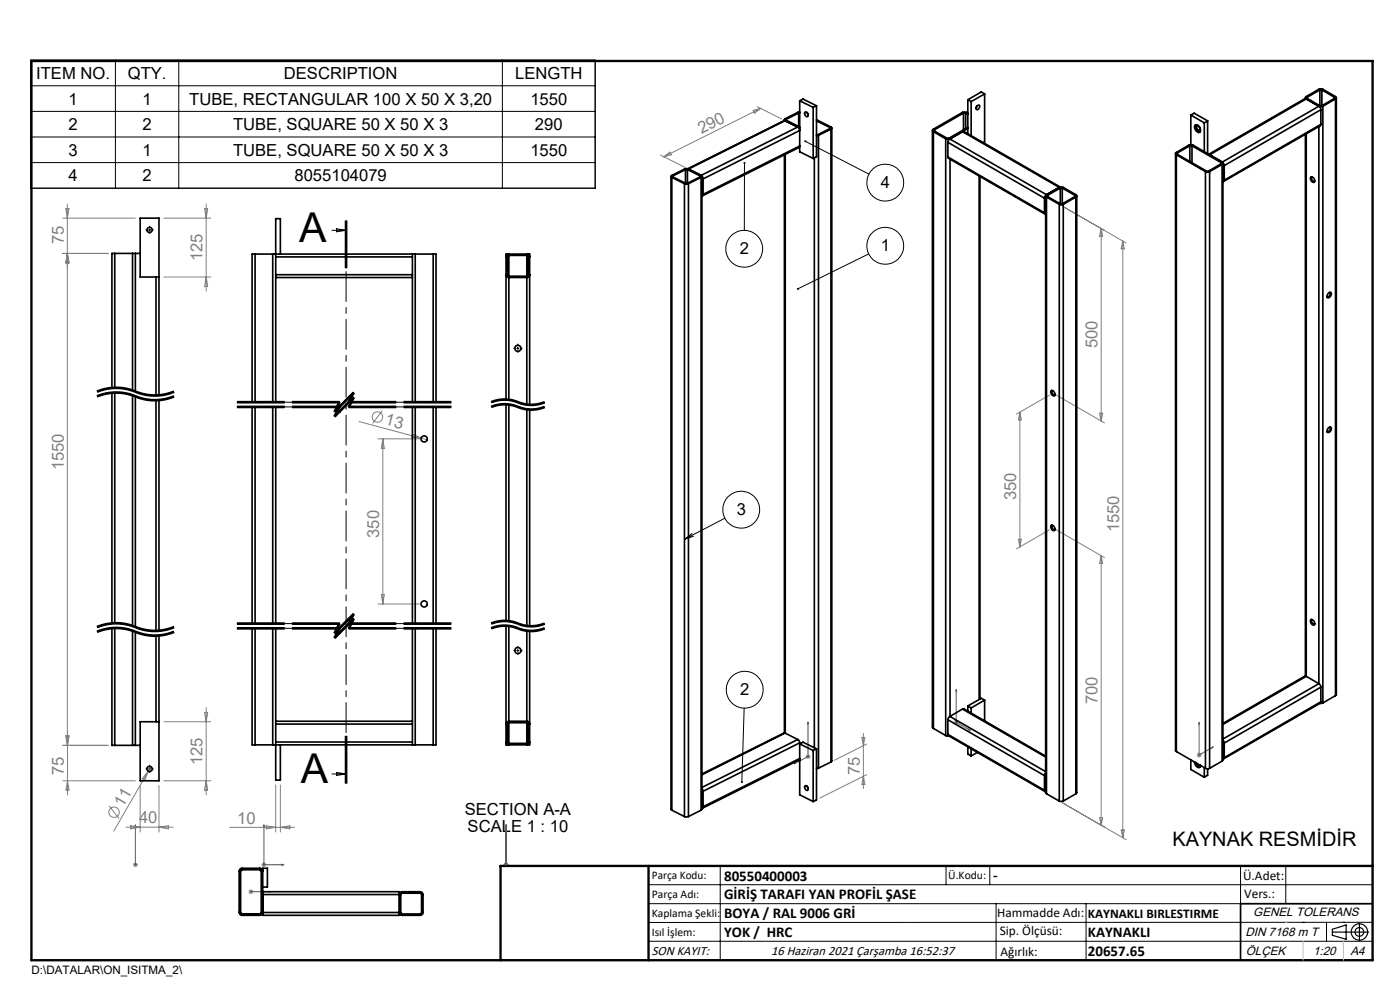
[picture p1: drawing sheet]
<svg xmlns="http://www.w3.org/2000/svg" width="297mm" height="210mm" viewBox="0 0 297 210" stroke-linecap="round" stroke-linejoin="round" font-family="sans-serif">
<g fill="none" stroke="#808080" stroke-width=".21">
<path d="M140.1 32.9l5.2 2.6M140.8 33.3l1.3-1 .3 .5zM159.8 23.4l1.6-.4-1.3 1zM160.7 22.6l5.1 2.7M161.4 23l-20.6 10.3M13.3 46.3h15.4M13.3 53.8h9.7M14 44.3h.6l-.3 2zM14.3 43.3v114.8l.3-2M14.3 53.8l.3 2h-.6zM34.7 58.8h10M34.7 46.3h10"/>
<path d="M43.4 44.3h.7l-.4 2zM43.7 43.3v18.5M43.7 58.8l.4 2h-.7zM225.4 43.8l13.5 7.7M233.6 48.5v40.8M233.6 48.5l.3 1.6h-.6zM238.2 51.1v126.6M238.2 51.1l.3 1.7h-.7zM76.2 89.4l13.2 3.5M80.2 93.1h8.8M81.1 87.1l-2 2.7M81.2 93.1v35"/>
<path d="M81.2 93.1l.3 2h-.6zM87.5 92.1l1.9 .8-2.1-.2zM89.4 92.9l1.2 .4M216.4 87.4v28.6M216.4 87.4l.3 1.7h-.7zM222.6 83.8l-6.9 4M224.1 83.8l10.2 5.9M233.3 87.7h.6l-.3 1.6zM216 114.4h.7l-.3 1.6zM222.6 112.4l-6.9 4M224.1 112.4l10.2 5.9M233.6 117.9v57.1"/>
<path d="M233.6 117.9l.3 1.6h-.6zM80.2 128.1h8.8M80.9 126.1h.6l-.3 2zM13.3 158.1h9.7M14 156.1h.6l-.3 2zM14.3 155.1v13.5M34.7 153.1h10M43.4 151.1h.7l-.4 2zM43.7 150.1v18.5M182.8 156.4h.7l-.3 1.8zM183.2 155.6v11.7M183.9 157.8l-6.9 3.5"/>
<path d="M202.4 153.2h.9M202.5 152.9l.7 .7M202.8 152.7v1M203.2 152.9l-.7 .7M254 159.8l.7 .7M254.4 159.7v1M254.7 159.8l-.7 .7M13.3 165.6h15.4M14.3 165.6l.3 2h-.6zM23.1 170.9l2.2 2.7M26.7 175.5h10M27.7 175.1l2 .4-2 .3z"/>
<path d="M29.7 166.6v9.9M31.5 163.6l-7.4 12.7M31.5 163.6l-.8 1.9-.5-.3zM32 162.6l-.5 1M33.7 166.6v9.9M33.7 175.5l2-.4v.7zM34.7 165.6h10M43.7 165.6l.4 2h-.7zM48.7 175.5h13.8M56.5 175.2l2 .3-2 .3zM58.5 166.5v10M59.5 166.5v10"/>
<path d="M59.5 175.5l2-.3v.6zM170.9 160.5h1M171.1 160.2l.7 .7M171.4 160v1M171.8 160.2l-.7 .7M183.2 164.7l.3 1.7h-.7zM183.9 164.3l-10 5M225.4 170.3l13.5 7.8M233.3 173.4h.6l-.3 1.6zM237.8 176.1h.7l-.3 1.6zM253.9 160.2h1M28.2 183.4h1"/>
<path d="M28.4 183.1l.7 .7M28.7 182.9v1M29.1 183.1l-.7 .7M52.7 189.2h1M52.9 188.8l.7 .7M53.2 188.7v1M53.6 188.8l-.7 .7M55.5 183.4h1M55.6 183.1l.7 .7M56 182.9v1M56.3 183.1l-.7 .7M106.9 183.4h.9"/>
<path d="M107 183.1l.7 .7M107.4 182.9v1M107.7 183.1l-.7 .7"/>
<circle cx="80.1" cy="88.5" r="1.11"/>
<circle cx="24.2" cy="172.3" r="1.1"/>
</g>
<path d="M28.8 84.1a10.6 10.6 0 0 0-8.2 0M28.8 83.1a10.6 10.6 0 0 0-8.2 0M36.9 84.1a10.6 10.6 0 0 1-8.1 0M36.9 83.1a10.6 10.6 0 0 1-8.1 0M28.8 134a10.6 10.6 0 0 0-8.2 0M28.8 133a10.6 10.6 0 0 0-8.2 0M36.9 134a10.6 10.6 0 0 1-8.1 0M36.9 133a10.6 10.6 0 0 1-8.1 0" fill="none" stroke="#000" stroke-width=".21" stroke-dasharray="6.3 1.3 1.3 1.3" stroke-dashoffset="4.1" stroke-linecap="butt"/>
<path d="M109.9 86.3a7.4 7.4 0 0 0-5.7 0M109.9 85.3a7.4 7.4 0 0 0-5.7 0M115.6 86.3a7.4 7.4 0 0 1-5.7 0M115.6 85.3a7.4 7.4 0 0 1-5.7 0M109.9 133.3a7.4 7.4 0 0 0-5.7 0M109.9 132.3a7.4 7.4 0 0 0-5.7 0M115.6 133.3a7.4 7.4 0 0 1-5.7 0M115.6 132.3a7.4 7.4 0 0 1-5.7 0" fill="none" stroke="#000" stroke-width=".21" stroke-dasharray="6.3 1.3 1.3 1.3" stroke-dashoffset="2.9" stroke-linecap="butt"/>
<g fill="none" stroke="#000" stroke-width=".21">
<path d="M6.5 12.8h119.8v27.1h-119.8zM6.5 18.2h119.8M24.5 12.8v27.1M37.9 12.8v27.1M106.6 12.8v27.1M6.5 23.6h119.8M6.5 29.1h119.8M6.5 34.5h119.8M157.9 34.6v14.3M170.9 30l13.4 6.9M31.5 48.8h.5M31.7 48.5v.5"/>
<path d="M70.4 48.9h3M71.4 48.5l2 .4-2 .3zM73.2 46.8v10M73.4 46.8v10M73.6 46.8v10M184.3 53.9l-15 7.4M109.6 73.9h.5M109.9 73.6v.5M20.6 84.1a11.1 11.1 0 0 1 9 .3 10.6 10.6 0 0 0 7.3-.3M20.6 83.1a11.1 11.1 0 0 1 9 .3 10.6 10.6 0 0 0 7.3-.3M21.1 83.1l-.5 .1M21.5 83.9a10.5 10.5 0 0 1 6.3 0"/>
<path d="M21.5 82.9a10.5 10.5 0 0 1 6.3 0M21.5 83.9l-.9 .3M21.5 82.9l-.4 .2M22.8 83.3l-2.3 .6M22.8 82.3l-2.3 .6M22.8 83.2a11.1 11.1 0 0 1 6.4 .9M22.8 82.2l1.9-.1 1.4 .1 1.4 .3 1.7 .6M27.8 83.9l1.8 .7M27.8 82.9l.5 .2M28.3 83.1l1.3 .5M29.2 84.1l1.8 .5 1.4 .1M29.2 83.1l1.8 .5"/>
<path d="M29.6 84.6l1.8 .4M29.6 83.6l1.8 .4M31 83.6l1.4 .1M34.7 84.6l-2.3 .1M34.7 83.6l-2.3 .1M35.2 84.8l-1.9 .3-1.9-.1M35.2 83.8l-1.9 .3-1.9-.1M36.4 83.1l-1.7 .5M36.9 83.9l-2.2 .7M36.9 82.9l-.5 .2M37 84.2l-1.8 .6M37 83.2l-1.8 .6"/>
<path d="M50.3 86.3h10M50.3 86.1h10M50.3 86.5h10M50.3 85.3h10M50.3 85.1h10M50.3 85.5h10M62 86.3h10l-1 2 4-4-1 2h10M62 86.1h10M62 86.5h10M62 85.3h10l-1 2 4-4-1 2h10M62 85.1h10M62 85.5h10"/>
<path d="M71.8 86.2l-1 2M71.8 85.2l-1 2M72.2 86.4l-1 2M72.2 85.4l-1 2M74 86.5h10zM74 86.1h10M74 85.1h10M74 85.5h10M74.8 84.2l-1 2M74.8 83.2l-1 2M74.9 84.2l-4 4M74.9 83.2l-4 4"/>
<path d="M75.1 84.4l-4 4M75.1 83.4l-4 4M75.2 84.4l-1 2M75.2 83.4l-1 2M85.7 86.3h10M85.7 86.1h10M85.7 86.5h10M85.7 85.3h10M85.7 85.1h10M85.7 85.5h10M104.2 86.3a7.8 7.8 0 0 1 6.4 .3l2.3 .3 1.2-.1 1.5-.5M104.2 85.3a7.8 7.8 0 0 1 6.4 .3 7.4 7.4 0 0 0 5-.3"/>
<path d="M104.5 86l-.4 .1M104.5 85l-.4 .1M104.9 85.9l-.4 .1M104.9 84.9l-.4 .1M105 86.2l-.7 .3M105 85.2l-.7 .3M106 85.6l-1.1 .3M106 84.6l-1.1 .3M106.1 86l-1.1 .2M106.1 85l-1.1 .2M106.5 86l1.9 .1 1.8 .5M106.5 85l1.9 .1 1.8 .5"/>
<path d="M106.5 86h-.4M106.5 85h-.4M106.8 85.6h-.7M106.8 84.6h-.7M106.8 85.6h.8M106.8 84.6h.8M107.6 85.6l1.2 .2 1.9 .6M107.6 84.6l1.6 .3M109.2 84.9l1.5 .5M110.2 86.6l.4 .1M110.2 85.6l.4 .1M110.6 86.8l1.1 .2"/>
<path d="M110.6 85.8l1.1 .2M110.7 86.4l1.1 .2M110.7 85.4l1.1 .2M111.7 87l.8 .1M111.7 86l.8 .1M111.8 86.6l.4 .1M111.8 85.6l.4 .1M113.3 87l-.8 .1M113.3 86l-.8 .1M115.2 85.6l-1.9 .4M115.5 86.1l-1.5 .5-1.9 .1M115.5 85.1l-1.5 .5-1.9 .1"/>
<path d="M115.6 86.5l-2.3 .5M115.6 85.5l-.3 .1M146.8 113.2l-1.6 1.2M147.1 113.8l-1.9 .6M153.8 109.9l-8.6 4.5M20.6 134a11.1 11.1 0 0 1 9 .3 10.6 10.6 0 0 0 7.3-.3M20.6 133a11.1 11.1 0 0 1 9 .3 10.6 10.6 0 0 0 7.3-.3M21.5 133.9a10.5 10.5 0 0 1 6.3 0M21.5 132.9a10.5 10.5 0 0 1 6.3 0M21.5 133.9l-.9 .3M21.5 132.9l-.9 .3M22.8 133.2l-2.3 .7"/>
<path d="M22.8 132.2l-2.3 .7M22.8 133.2l1.9-.2 1.4 .1 1.4 .3 1.7 .6M22.8 132.2l1.9-.2 1.4 .1 1.4 .3 1.7 .6M27.8 133.9l.9 .3M27.8 132.9l1.3 .5M28.7 134.2l.2 .1zM28.9 134.3l.7 .2M29.1 133.4l.5 .1M29.2 134l1.8 .5 1.4 .1M29.2 133l1.8 .5 1.4 .1M29.6 134.5l1.8 .4M29.6 133.5l1.8 .4"/>
<path d="M34.7 134.5l-2.3 .1M34.7 133.5l-2.3 .1M35.2 134.8l-1.9 .2-1.9-.1M35.2 133.8l-1.9 .2-1.9-.1M36.5 133.4l-1.3 .4M36.9 133.9l-2.2 .6M36.9 132.9l-2.2 .6M37 134.2l-1.8 .6M37 133.2l-.4 .2M50.3 133.3h10M50.3 133.1h10M50.3 133.5h10"/>
<path d="M50.3 132.3h10M50.3 132.1h10M50.3 132.5h10M62 133.3h10l-1 2 4-4-1 2h10M62 133.1h10M62 133.5h10M62 132.3h10l-1 2 4-4-1 2h10M62 132.1h10M62 132.5h10M71.8 133.2l-1 2M71.8 132.2l-1 2M72.2 133.4l-1 2"/>
<path d="M72.2 132.4l-1 2M74 133.1h10M74 133.5h10M74 132.1h10M74 132.5h10M74.8 131.2l-1 2M74.8 130.2l-1 2M74.9 131.2l-4 4M74.9 130.2l-4 4M75.1 131.4l-4 4M75.1 130.4l-4 4M75.2 131.4l-1 2"/>
<path d="M75.2 130.4l-1 2M85.7 133.3h10M85.7 133.1h10M85.7 133.5h10M85.7 132.3h10M85.7 132.1h10M85.7 132.5h10M104.2 133.3a7.8 7.8 0 0 1 6.4 .2l2.3 .3 1.2-.1 1.5-.4M104.2 132.3a7.8 7.8 0 0 1 6.4 .2 7.4 7.4 0 0 0 5-.2M104.5 133l-.4 .1M104.5 132l-.4 .1M104.9 132.8l-.4 .2"/>
<path d="M104.9 131.8l-.4 .2M105 133.2l-.7 .2M105 132.2l-.7 .2M105.4 133.1l-.4 .1M106 132.6l-1.1 .2M106 131.6l-1.1 .2M106.1 133l-.8 .1M106.1 132l-1.1 .2M106.5 132.9l2.2 .2M106.5 131.9l1.5 .1 1.1 .2M106.5 132.9l-.4 .1M106.5 131.9l-.4 .1"/>
<path d="M106.8 132.5l-.7 .1M106.8 131.5l-.7 .1M106.8 132.5l.8 .1M106.8 131.5l.8 .1M107.6 132.6l1.2 .1 1.9 .7M107.6 131.6l1.2 .1 1.9 .7M108.7 133.1l1.5 .5M109.1 132.2l1.1 .4M109.6 138h.5M109.9 137.8v.4M110.2 133.6l.4 .1M110.2 132.6l.4 .1"/>
<path d="M110.6 133.7l1.1 .3M110.6 132.7l1.1 .3M110.7 133.4l1.1 .2M110.7 132.4l1.1 .2M111.7 134h.8M111.7 133h.8M111.8 133.6h.4M111.8 132.6h.4M113.3 134h-.8M113.3 133h-.8M115.5 133.1l-1.5 .4-1.9 .1M115.5 132.1l-1.5 .4-1.9 .1"/>
<path d="M115.6 133.4l-2.3 .6M115.6 132.4l-2.3 .6M73.2 156.2v10M73.4 156.2v10M73.6 156.2v10zM157.9 150.2l-.5 15.7M31.5 163.1h.5M31.7 162.9v.5M70.4 164.2h3M71.4 163.9l2 .3-2 .3zM137.6 187.7h153.6M137.6 191.7h153.6"/>
<path d="M137.6 199.7h153.6M152.8 183.7v20M200.7 183.7v4M210 183.7v4M211.3 191.7v12M230.4 191.7v12M263.2 183.7v20M272.8 183.7v8M276.4 195.6h.1M281.4 195.6v4.1M285 195.6h.1M291.2 195.6l-153.6 .1"/>
<circle cx="187.8" cy="38.7" r="3.9"/>
<circle cx="157.9" cy="52.8" r="3.9"/>
<circle cx="187.8" cy="52.1" r="3.9"/>
<circle cx="157.2" cy="108.1" r="3.9"/>
<circle cx="158" cy="146.3" r="3.9"/>
</g>
<g fill="none" stroke="#000" stroke-width=".25">
<path d="M282.6 197.7h7.8M282.6 197.1l3-.9v3l-3-.8zM288.4 195.8v3.8M106.2 203.7h185"/>
<circle cx="288.4" cy="197.7" r="1.74"/>
<circle cx="288.4" cy="197.7" r=".93"/>
</g>
<g fill="none" stroke="#00f" stroke-width=".21">
<path d="M171.4 153.2v7.3l-2.9 1.5M171.4 153.2l.1 .3-.2 .1zM202.8 146.3l.1 .4-.1-.1zM202.8 146.3v6.9l3 1.7M205.6 154.7l.2 .2h-.2zM254.4 153.2l.1 .4h-.2zM254.4 153.2v7l3-1.8M257.1 158.5l.3-.1-.3 .3zM28.7 175v.4v-.4M28.7 175v8.4M56 175l.1 .4h-.2zM56 175v8.4h4.2"/>
<path d="M107.4 175v.4v-.4M107.4 175v8.4M168.5 162l.2-.2v.2zM28.7 183.3v.2zM28.7 183.4h.1M53.1 189.2h.2zM53.2 189.2h.1M53.2 189.2h4.3M57.5 189.2h-.5h.5M59.8 183.3l.4 .1-.4 .1zM107.4 183.3v.2zM107.4 183.4h.1"/>
</g>
<g fill="none" stroke="#000" stroke-width=".21" stroke-dasharray="15.2 1.3 1.3 1.3">
<path d="M31.3 48.8h-.3M31.8 48.3v-.3M31.8 49.3v.3M32.3 48.8h.3M109.4 73.9h-.4M109.9 73.4v-.4M109.9 74.4v.4M110.4 73.9h.4M109.4 138h-.4M109.9 137.5v-.4M109.9 138.5v.4M110.4 138h.4"/>
<path d="M31.3 163.1h-.3M31.8 162.6v-.3M31.8 163.6v.3M32.3 163.1h.3"/>
</g>
<path d="M72 86.3h-21.7M72 85.3h-21.7M95.7 86.3h-21.7M95.7 85.3h-21.7M72 133.3h-21.7M72 132.3h-21.7M95.7 133.3h-21.7M95.7 132.3h-21.7" fill="none" stroke="#000" stroke-width=".21" stroke-dasharray="6.3 1.3 1.3 1.3" stroke-dashoffset="2.5"/>
<g fill="none" stroke="#000" stroke-width=".21" stroke-dasharray="6.3 1.3 1.3 1.3">
<path d="M71 88.3l1-2M71 87.3l1-2M73 86.3l-2 2M73 85.3l-2 2M74 86.3l1-2M74 85.3l1-2M75 84.3l-2 2M75 83.3l-2 2M71 135.3l1-2M71 134.3l1-2M73 133.3l-2 2M73 132.3l-2 2"/>
<path d="M74 133.3l1-2M74 132.3l1-2M75 131.3l-2 2M75 130.3l-2 2"/>
</g>
<path d="M73.4 46.8v119.4" fill="none" stroke="#000" stroke-width=".21" stroke-dasharray="6.3 1.3 1.3 1.3" stroke-dashoffset="-.6"/>
<path d="M291.2 191.7h-28v12" fill="none" stroke="#000" stroke-width=".35"/>
<path d="M6.7 12.9h284.5v190.8h-284.5zM137.6 183.7v20M291.2 183.7h-185v20" fill="none" stroke="#000" stroke-width=".5"/>
<path d="M276.4 199.7v4M285 199.7v4" fill="none" stroke="#c0c0c0" stroke-width=".21"/>
<path d="M272.8 195.6h.1" fill="none" stroke="#c0c0c0" stroke-width=".25"/>
<path d="M169.1 61.2v.2l.2-.1-.2 .1a.23 .23 0 0 0 .3 0 .23 .23 0 0 0 0-.3 .23 .23 0 0 0-.3 .1zM170.7 29.8l.2 .2-.3-.1a.23 .23 0 0 0 .3 .3 .23 .23 0 0 0 .2-.4 .23 .23 0 0 0-.4 0zM157.3 165.7l-.1 .3h.4a.2 .2 0 0 0 0-.3 .2 .2 0 0 0-.3 0zM157.8 34.4a.22 .22 0 0 0 0 .3 .22 .22 0 0 0 .3 0 .22 .22 0 0 0-.2-.3v.2v-.2z" fill="#000"/>
<g fill="#00f">
<path d="M59.8 183.3l.4 .1-.4 .1zM56 175l.1 .4h-.2z"/>
<path d="M257.1 158.5l.3-.1-.3 .3zM254.4 153.2l.1 .4h-.2z"/>
<path d="M57 189.2h.5zM53.1 189.2h.2zM107.4 183.3v.2zM107.4 175v.4zM107.4 183.3v.2zM107.4 175v.4z"/>
<path d="M28.7 183.3v.2zM28.7 175v.4z"/>
<path d="M205.6 154.7l.2 .2h-.2zM202.8 146.3l.1 .4-.1-.1z"/>
<path d="M168.5 162h.2v-.2zM171.4 153.2l-.1 .4 .2-.1z"/>
</g>
<g fill="none" stroke="#000" stroke-width=".35">
<path d="M208.9 19.9l-2.9 1.6M208.9 19.9v10.2l-.3 .2M208.9 19.9l-.7-.4-2.9 1.7M280 19.1h.4M280 19.1l-2.7 1.5M280 19.1v3.3M280.4 19.1l2.7 1.5M280.4 19.1v3.3M142.3 37.4v134.3l.2 .2M142.5 37.6l2.7 1.4M142.5 37.6v134.3M142.7 37.3v.2"/>
<path d="M142.7 37.5l2.7 1.4M145.2 39h.9M145.2 39v134.2M145.4 38.9h.4M145.4 36h.4M145.4 36l-2.7 1.3M145.4 36v2.9M145.8 36l2.7 1.3M145.8 36v2.9M146.1 35.9l-.8-.1-2.8 1.4a.22 .22 0 0 0-.2 .2 .22 .22 0 0 0 .2 .2M146.1 35.9l2.6 1.3M146.1 39v134.2"/>
<path d="M148.5 37.3v.2M148.5 37.5l-2.7 1.4M148.7 37.2l.3 .3 .2 .5M148.7 37.2a.22 .22 0 0 1 .2 .2 .22 .22 0 0 1-.2 .2M148.7 37.6l-2.6 1.4M148.7 37.6v134.3M148.9 37.7v.1M148.9 37.4v134.3l-.2 .2M148.9 38h.1M148.9 38.5h.1M149.2 38v3.2M166.4 25.4v.2"/>
<path d="M166.4 32.9v122.6M166.5 25.6h-.2l-20.4 10.2M166.5 25.6l-20.4 10.3M166.5 25.6l2.7 1.3M166.6 32.8v122.7M166.8 25.3v.2M166.8 25.5l2.9 1.4M169.2 26.9l.3 .4 .2 .4-20.5 10.3M169.2 26.9l-20.5 10.3M169.4 24l-2.6 1.3M169.4 24v2.8M169.7 23.8h-.4l-2.7 1.4a.24 .24 0 0 0-.2 .2 .24 .24 0 0 0 .2 .2l3.1 1.6"/>
<path d="M169.7 23.9l-.3 .1M169.7 21.4v10.8l2.8 1.4M169.7 21.4l2.8 1.4M169.7 21.4l.7-.4 2.8 1.4M170.8 23.8a.54 .54 0 0 1 .6 .3 .54 .54 0 0 1-.2 .7l-.1-.1a.68 .68 0 0 1-.3-.9zM171.2 23.9l.3 .4M172.5 22.8v10.8M172.8 33.5v125.1M173.2 25.4l3.1 1.5a.24 .24 0 0 1 .2 .3 .24 .24 0 0 1-.2 .2M173.2 25.6l2.9 1.4M173.2 22.4v10.9l-.7 .3M173.2 22.4l-.7 .4"/>
<path d="M173.6 28.7l-.4 .1M173.6 28.7v134.2M176.1 27.3l-2.9 1.3M176.1 27v.3M176.3 27.4l-2.7 1.3M176.3 27.4v134.2M176.5 27.2v134.3l-.2 .1M197.8 27.7v126.5l.2 .3M198 27.9l2.6 1.5M198 27.9v126.6M198.2 27.5v.3M200.6 29.4h.9"/>
<path d="M200.6 29.4v126.6M201.1 33.3l.1 .2 20.5 11.9M201.1 30.2l20.5 11.8M201.1 33.3l20.5 11.8M201.1 30.2v3.1M201.5 29.5l-.4 .7M201.5 29.5l20.5 11.8M201.5 33.8v118.1M204.4 24h.5M204.4 24l-6.2 3.5M204.4 24v3.5M204.9 24l.4 .3"/>
<path d="M204.9 24v3.3M205.3 24l-.4-.2h-.6l-6.3 3.6a.27 .27 0 0 0-.2 .3 .27 .27 0 0 0 .2 .2M205.3 27l-4.1 2.4-.3-.1-2.7-1.5M205.3 27.3l-3.8 2.2M205.3 21.2l.7 .3M205.3 21.2v7.2M206 21.5v7.3M207.3 22.5a.34 .34 0 0 1 .5-.1 .34 .34 0 0 1-.1 .5 .34 .34 0 0 1-.3 .4 .34 .34 0 0 1-.4-.3zM207.3 22.5l-.2 .2M207.3 22.5l-.1 .2M207.7 37.3v111.1M207.9 37.5v110.8"/>
<path d="M224.7 39.7h.9l2.6 1.6a.26 .26 0 0 1 .2 .2 .26 .26 0 0 1-.2 .3M224.7 39.7l-2.7 1.6M224.9 39.7l-20.4-11.8h-.3l20.5 11.8M224.9 39.9h.5M224.9 39.9l-2.7 1.5M224.9 39.9v3.3M225.4 39.9l2.6 1.5M225.4 39.9v3.3M249.4 32.6v126.6l.2 .2M249.6 32.8a.26 .26 0 0 1-.2-.2 .26 .26 0 0 1 .2-.3l2.7-1.5 .6-.1 6.4 3.7M249.6 32.8l6.1 3.6M249.6 32.8v126.6"/>
<path d="M249.8 32.4v.3M249.8 32.7l6.2 3.6h.4l2.6-1.6M252.4 30.9h.5M252.4 30.9l-2.6 1.5M252.4 30.9v3.3M252.6 24.4l.7-.4 2.9 1.6M252.6 24.4l2.9 1.7M252.6 24.4v6.3M252.9 30.9l6.1 3.6M252.9 30.9v3.6M253.6 26.5a.97 .97 0 0 1 .9 .5 .97 .97 0 0 1-.1 1.1 1.13 1.13 0 0 1-.8-1.6zM253.7 26.4v.1a1.19 1.19 0 0 0 .9 1.5"/>
<path d="M254.4 26.9l.2 .3M254.5 26.9a.35 .35 0 0 0-.6-.2 .35 .35 0 0 0 .1 .6 .34 .34 0 0 0 .2 .4 .34 .34 0 0 0 .4-.2v-.4M255.5 26.1v6.1M255.7 36.4h.9M255.7 36.4v126.6M256.2 25.6l-.7 .5M256.2 25.6v7M256.6 36.4v126.6M259 34.5v.2M259.3 34.4a.29 .29 0 0 1 .1 .2 .29 .29 0 0 1-.1 .3M259.3 34.9l-2.7 1.5M259.3 34.9v126.6"/>
<path d="M259.3 34.4l.4 .7M259.4 34.6v126.6l-.1 .3M259.4 34.8l.1 .2M259.5 38.1l-.1 .1M259.5 35v3.1M259.5 38.1h-.1M259.5 35h-.1M259.7 38.2l-.3 .3M259.7 35.1v3.1M276.9 20.7v.2M276.9 28.5v114.9M277.1 21l-.3-.1-20.4 11.8"/>
<path d="M277.1 21a.26 .26 0 0 1-.2-.3 .26 .26 0 0 1 .2-.2l2.9-1.6h.6l2.7 1.6a.26 .26 0 0 1 .2 .2 .26 .26 0 0 1-.2 .3M277.1 21l-20.5 11.8M277.1 21l2.7 1.5M277.1 28.4v115.1M277.3 20.6v.3M277.3 20.9l2.7 1.5M278.1 37.5h.1a.77 .77 0 0 1 .5 1.2 .78 .78 0 0 1-.6-1.2zM278.2 37.5a.9 .9 0 0 0 .7 1.1M279.8 22.5l.3 .4 .1 .4M279.8 22.5h.8M279.8 22.5l-20.5 11.9M279.8 26.8v118.2"/>
<path d="M280 22.4h.4M280.2 26.4l-.1 .3-20.5 11.8M280.2 23.3l-20.5 11.8M280.2 26.4l-20.5 11.8M280.2 23.3v3.1M280.6 22.5v126.6M283.1 20.6v.3M283.1 20.9l-2.7 1.5M283.3 21l-2.7 1.5M283.3 21v126.6M283.5 20.7v126.7l-.2 .2M24.3 53.8h-.6v28.5"/>
<path d="M24.3 53.8h3.8M24.3 53.8v28.5M28.1 53.8h.6M28.1 53.8v29.1M28.7 53.8h1M28.7 53.8v29.3M33.1 58.8v25.1M33.7 58.8h-4v-12.5h4v37.6M54.1 53.9h-.6v31.4M54.1 53.9v31.4M54.1 53.9h3.8M57.9 53.9h.6"/>
<path d="M57.9 53.9v31.4M58.5 58.3v.6M58.5 53.9v.6M58.5 53.9h29M58.5 53.9v-7.5h1v7.5M58.5 54.5v3.8M58.5 58.9v26.4M58.5 58.9h29M58.5 58.3h29M58.5 54.5h29M87.5 58.3v.6M87.5 53.9v.6"/>
<path d="M87.5 53.9h.6M87.5 54.5v3.8M87.5 58.9v26.4M88.1 53.9h3.8M88.1 53.9v31.4M91.9 53.9h.6v31.4M91.9 53.9v31.4M107.4 58.3a.6 .6 0 0 0 .5 .6M107.9 54.2l-.2 .2v4l.2 .2M107.9 53.9a.6 .6 0 0 0-.5 .6M107.9 53.9h-.5v30.9M107.9 53.9h3.9"/>
<path d="M107.9 58.9h3.9M107.9 54.2h3.9M107.9 58.6h3.9M107.9 54.2v4.4M107.9 58.9v25.9M111.8 53.9a.6 .6 0 0 1 .6 .6M111.8 54.2l.2 .2v4l-.2 .2M111.8 53.9h.6v32M111.8 54.2v4.4M111.8 58.9v27M112.4 58.3a.6 .6 0 0 1-.6 .6M148.9 41.1v.1"/>
<path d="M149.2 41.2l-.3 .4M149.2 41.2l20.5-10.2-.2 .3-20.5 10.2M221.6 45.1l.2 .4M221.6 42v3.1M221.8 45v.1M221.8 41.9v3.1M221.8 45h.1M221.8 41.9h.1M221.8 41.8v.1M221.8 41.5v126.6l.2 .3M222 41.3l-.4 .7M222 41.3a.26 .26 0 0 0-.2 .2 .26 .26 0 0 0 .2 .3"/>
<path d="M222 41.8l2.7 1.5M222 41.8v126.6M222.2 41.4v.3M222.2 41.7l2.7 1.5M224.7 43.3h.9M224.7 43.3v126.6M224.9 43.2h.5M225.6 43.3v126.6M228 41.4v.3M228 41.7l-2.6 1.5M228.2 41.8l-2.6 1.5M228.2 41.8v126.6"/>
<path d="M228.4 41.5v126.6l-.2 .3M281.8 62.2a.38 .38 0 0 1 .6-.1 .38 .38 0 0 1-.1 .6 .42 .42 0 0 1-.3 .5 .42 .42 0 0 1-.5-.3zM282.2 62v.3a.88 .88 0 0 1-.6 .8M23.7 83.3v48.9M24.3 83.3v48.9M28.1 83.9v48.9M28.7 84.1v48.9M33.1 84.9v48.9M33.7 84.9v48.9M53.5 86.4v45.9M54.1 86.4v45.9M57.9 86.4v45.9"/>
<path d="M58.5 86.4v45.9M87.5 86.4v45.9M88.1 86.4v45.9M91.9 86.4v45.9M92.5 86.4v45.9M107.4 85.8v46M107.9 85.8v46M111.8 86.8v46M112.4 86.9v45.9M222.9 83a.61 .61 0 0 1 .8 .2 .61 .61 0 0 1-.1 .8 .95 .95 0 0 1-.7-1zM223.2 82.8l-.1 .3a.82 .82 0 0 0 .7 .8M281.8 90.7a.4 .4 0 0 1 .7 0 .4 .4 0 0 1-.2 .6 .41 .41 0 0 1-.4 .5 .41 .41 0 0 1-.4-.4z"/>
<path d="M282.2 90.6v.2a.88 .88 0 0 1-.6 .8M222.9 111.5a.61 .61 0 0 1 .8 .3 .61 .61 0 0 1-.1 .8 .95 .95 0 0 1-.7-1.1zM223.2 111.4l-.1 .3a.82 .82 0 0 0 .7 .8M23.7 133.3v24.8h.6M24.3 133.2v24.9M28.1 133.8v24.3M28.7 134v24.1M33.1 134.9v18.2M33.7 134.8v30.8h-4v-12.5h4M53.5 133.3v24.7h.6M54.1 133.3v24.7M57.9 133.3v24.7"/>
<path d="M58.5 133.3v19.7M87.5 133.3v19.7M88.1 133.3v24.7M91.9 133.3v24.7M92.5 133.3v24.7h-.6M107.4 132.7v25.3h.5M107.9 132.8v20.2M111.8 133.8v19.2M112.4 133.9v24.1h-.6M278.1 131.5a.7 .7 0 0 1 .7 .3 .7 .7 0 0 1-.1 .8 .84 .84 0 0 1-.6-1.1zM278.2 131.4a.89 .89 0 0 0 .7 1.1M24.3 158.1h3.8"/>
<path d="M28.1 158.1h.6M28.7 158.1h1M54.1 158h3.8M57.9 158h.6M58.5 153v.6M58.5 157.4v.6M58.5 153.6v3.8M58.5 158v7.5h1v-7.5M58.5 158h29M58.5 153.6h29M58.5 153h29M58.5 157.4h29"/>
<path d="M87.5 158h.6M87.5 153v.6M87.5 157.4v.6M87.5 153.6v3.8M88.1 158h3.8M107.4 157.4a.6 .6 0 0 0 .5 .6M107.9 153.3l-.2 .2v4l.2 .2M107.9 153a.6 .6 0 0 0-.5 .6M107.9 158h3.9M107.9 153h3.9M107.9 153.3v4.4M107.9 153.3h3.9"/>
<path d="M107.9 157.7h3.9M111.8 153a.6 .6 0 0 1 .6 .6M111.8 153.3l.2 .2v4l-.2 .2M111.8 153.3v4.4M112.4 157.4a.6 .6 0 0 1-.6 .6M166.5 155.5h-.2l-17.4 8.7M166.5 155.5l2.7 1.4M166.5 155.5l-17.6 8.9M169.2 156.9l.3 .3 .2 .4M169.2 156.9l-20.3 10.1M169.7 157.6l-20.5 10.2M169.7 157.6v11l2.8 1.4"/>
<path d="M172.5 159.2v10.8M173.2 158.8v10.9l-.7 .3M173.2 158.8l-.7 .4M173.2 158.8l-2.8-1.4-.7 .4 2.8 1.4M198 154.5l2.6 1.5M200.6 156l.7 .1M201.1 155.8l.1 .2 20.5 11.9M201.1 152.7v3.1M201.1 152.7l20.5 11.8M201.1 155.8l20.5 11.8M201.5 152l-.4 .7M201.5 152l20.3 11.7"/>
<path d="M204.2 150.4h.3l17.3 10M204.2 150.4l-2.7 1.6M204.2 150.4l17.6 10.2M205.3 149.7v1.1M205.3 158.4v1.5l.7 .5M205.3 149.7l.7 .5M206 150.2v1.1M206 158.8v1.6M207.4 159.6l-1.4 .8M208.9 148.5v4.4M208.9 148.5l-2.9 1.7M208.9 148.5l-.7-.4-2.9 1.6"/>
<path d="M249.6 159.4l6.1 3.6M259.4 157l.3 .6M259.4 157.3l.1 .2M259.5 157.5v3.1M259.5 157.5h-.1M259.7 157.6v3.1M277.1 143.5l-.3-.1-17.4 10M277.1 143.5l2.7 1.5M277.1 143.5l-17.7 10.2M279.8 145l.3 .3 .1 .5M279.8 145l-20.4 11.8M280.2 148.9l-.1 .2-20.5 11.9"/>
<path d="M280.2 145.8v3.1M280.2 145.8l-20.5 11.8M280.2 148.9l-20.5 11.8M280.6 149.1l-.6 .1M283.3 147.6l-2.7 1.5M142.5 171.9l2.7 1.3M145.2 173.2h.9M148.7 171.9l-2.6 1.3M148.9 167.2l.3 .6M148.9 167.6v.1M148.9 171.1h.1M148.9 171v.2"/>
<path d="M148.9 168.4h.1M148.9 167.9h.1M149.2 171.1l-.3 .4M149.2 171.1l20.5-10.2-.2 .3-20.5 10.2M149.2 167.8v3.3M169.4 161.2l.3 .2M170.7 166.7a.51 .51 0 0 1 .7 .3 .51 .51 0 0 1-.2 .7 .77 .77 0 0 1-.5-1zM171.2 166.8l.3 .4M173.6 162.9l-.4 .1M176.3 161.6l-2.7 1.3M221.6 167.6l.2 .3M221.6 164.5v3.1"/>
<path d="M221.8 167.5v.1M221.8 164.4v3.1M221.8 167.5h.1M221.8 164.4h.1M221.8 163.9l-.2 .6M221.8 164.2v.2M222 168.4l2.7 1.5M224.7 169.9h.9M228.2 168.4l-2.6 1.5M252.6 161.2v2l2.9 1.7M253.4 161.6v.1a.97 .97 0 0 0 1.2 1l.1-.3M253.6 161.7v.1a1.24 1.24 0 0 0 1 .9"/>
<path d="M253.9 161.9v.1a.45 .45 0 0 0 .7 .3M255.5 162.8v2.1M255.7 163h.9M256.2 163.1v1.4l-.7 .4M259.3 161.5l-2.7 1.5M259.5 160.6l-.1 .1M259.5 160.6h-.1M259.7 160.7l-.3 .3M51.2 184.6l4-.1 .2 .2v8.9l-.1 .2h-4l-.3-.2zM55.7 184.8a.6 .6 0 0 0-.6-.6h-3.7a.6 .6 0 0 0-.7 .6v8.7a.6 .6 0 0 0 .7 .7h3.7a.6 .6 0 0 0 .6-.7M55.7 189.2h29v.6M55.7 193.6v.6h29v-.6"/>
<path d="M55.7 188.2h1v-4h-1v9.4M55.7 193.6h29M55.7 189.8h29M84.7 189.8a.6 .6 0 0 1 .6-.6h3.8a.6 .6 0 0 1 .6 .6v3.8a.6 .6 0 0 1-.6 .6h-3.8a.6 .6 0 0 1-.6-.6M84.7 189.8v3.8M85.2 189.5h4.2v4.3l-4.1 .1-.2-.2-.1-3.9z"/>
<circle cx="31.7" cy="48.8" r=".56"/>
<circle cx="109.9" cy="73.9" r=".65"/>
<circle cx="90" cy="93.1" r=".66"/>
<circle cx="90" cy="128.1" r=".66"/>
<circle cx="109.9" cy="138" r=".65"/>
<circle cx="31.7" cy="163.1" r=".56"/>
</g>
<path d="M109.5 58.6l-.3 .3M112.4 55.7l-.4 .3M107.7 157.6l-.2 .2M112.2 153.2l-.2 .2M112.4 157.5l-.5 .5" fill="none" stroke="#000" stroke-width=".21"/>
<g font-size="8.7">
<text x="63.4" y="51.2">A</text>
<text x="63.8" y="166">A</text>
</g>
<text font-size="4.2" x="248.7" y="179.5">KAYNAK RESMİDİR</text>
<g font-size="3.5">
<text x="7.7" y="16.8">ITEM NO.</text>
<text x="27.1" y="16.8">QTY.</text>
<text x="60.2" y="16.8">DESCRIPTION</text>
<text x="109.3" y="16.8">LENGTH</text>
<text x="14.5" y="22.2">1</text>
<text x="30.2" y="22.2">1</text>
<text x="40.1" y="22.2">TUBE, RECTANGULAR 100 X 50 X 3,20</text>
<text x="112.5" y="22.2">1550</text>
<text x="14.5" y="27.6">2</text>
<text x="30.2" y="27.6">2</text>
<text x="49.4" y="27.6">TUBE, SQUARE 50 X 50 X 3</text>
<text x="113.5" y="27.6">290</text>
<text x="14.5" y="33.1">3</text>
<text x="30.2" y="33.1">1</text>
<text x="49.4" y="33.1">TUBE, SQUARE 50 X 50 X 3</text>
<text x="112.5" y="33.1">1550</text>
<text x="14.5" y="38.5">4</text>
<text x="30.2" y="38.5">2</text>
<text x="62.5" y="38.5">8055104079</text>
<text x="186.8" y="39.9">4</text>
<text x="156.9" y="53.9">2</text>
<text x="186.8" y="53.3">1</text>
<text x="156.3" y="109.2">3</text>
<text x="157" y="147.4">2</text>
<text x="98.6" y="172.9">SECTION A-A</text>
<text x="99.2" y="176.4">SCALE 1 : 10</text>
</g>
<g font-size="3.5" fill="#808080">
<text x="148.8" y="28.4" transform="rotate(-27 148.8 28.4)">290</text>
<text x="13.5" y="51.8" transform="rotate(-90 13.5 51.8)">75</text>
<text x="43" y="55.4" transform="rotate(-90 43 55.4)">125</text>
<text x="232.8" y="73.9" transform="rotate(-90 232.8 73.9)">500</text>
<text x="81.5" y="90" transform="rotate(15 81.5 90)">13</text>
<text x="13.5" y="99.8" transform="rotate(-90 13.5 99.8)">1550</text>
<text x="215.6" y="106.1" transform="rotate(-90 215.6 106.1)">350</text>
<text x="237.4" y="112.9" transform="rotate(-90 237.4 112.9)">1550</text>
<text x="80.4" y="114.1" transform="rotate(-90 80.4 114.1)">350</text>
<text x="232.8" y="149.4" transform="rotate(-90 232.8 149.4)">700</text>
<text x="13.6" y="164.5" transform="rotate(-90 13.6 164.5)">75</text>
<text x="43" y="162.3" transform="rotate(-90 43 162.3)">125</text>
<text x="182.4" y="164.4" transform="rotate(-90 182.4 164.4)">75</text>
<text x="26.1" y="171.3" transform="rotate(-60 26.1 171.3)">11</text>
<text x="29.5" y="174.7">40</text>
<text x="50.3" y="174.7">10</text>
</g>
<g font-size="3.2">
<text x="153.6" y="186.8">80550400003</text>
<text x="153.6" y="190.8">GİRİŞ TARAFI YAN PROFİL ŞASE</text>
<text x="210.7" y="186.6">-</text>
<text x="153.6" y="194.8">BOYA / RAL 9006 GRİ</text>
<text x="153.6" y="198.8">YOK / HRC</text>
<text x="230.8" y="198.7">KAYNAKLI</text>
<text x="230.8" y="202.8">20657.65</text>
</g>
<g font-size="2.8">
<text x="263.7" y="186.7">Ü.Adet:</text>
<text x="263.9" y="190.5">Vers.:</text>
<text x="211.5" y="194.5">Hammadde Adı:</text>
<text x="230.8" y="194.7">KAYNAKLI BIRLESTIRME</text>
<text x="138.3" y="202.6">SON KAYIT:</text>
<text x="163.6" y="202.6">16 Haziran 2021 Çarşamba 16:52:37</text>
<text x="212.1" y="198.4">Sip. Ölçüsü:</text>
<text x="212.2" y="202.7">Ağırlık:</text>
</g>
<g font-size="2.6">
<text x="265.9" y="194.4">GENEL TOLERANS</text>
<text x="264.2" y="198.5">DIN 7168 m T</text>
<text x="264.3" y="202.6">ÖLÇEK</text>
<text x="278.5" y="202.6">1:20</text>
<text x="286.5" y="202.6">A4</text>
</g>
<g font-size="2.5">
<text x="138.3" y="186.4">Parça Kodu:</text>
<text x="138.3" y="190.5">Parça Adı:</text>
<text x="201.2" y="186.5">Ü.Kodu:</text>
<text x="138.3" y="194.5">Kaplama Şekli:</text>
<text x="138.3" y="198.6">Isıl İşlem:</text>
<text x="6.7" y="206.7">D:\DATALAR\ON_ISITMA_2\</text>
</g>
</svg>
